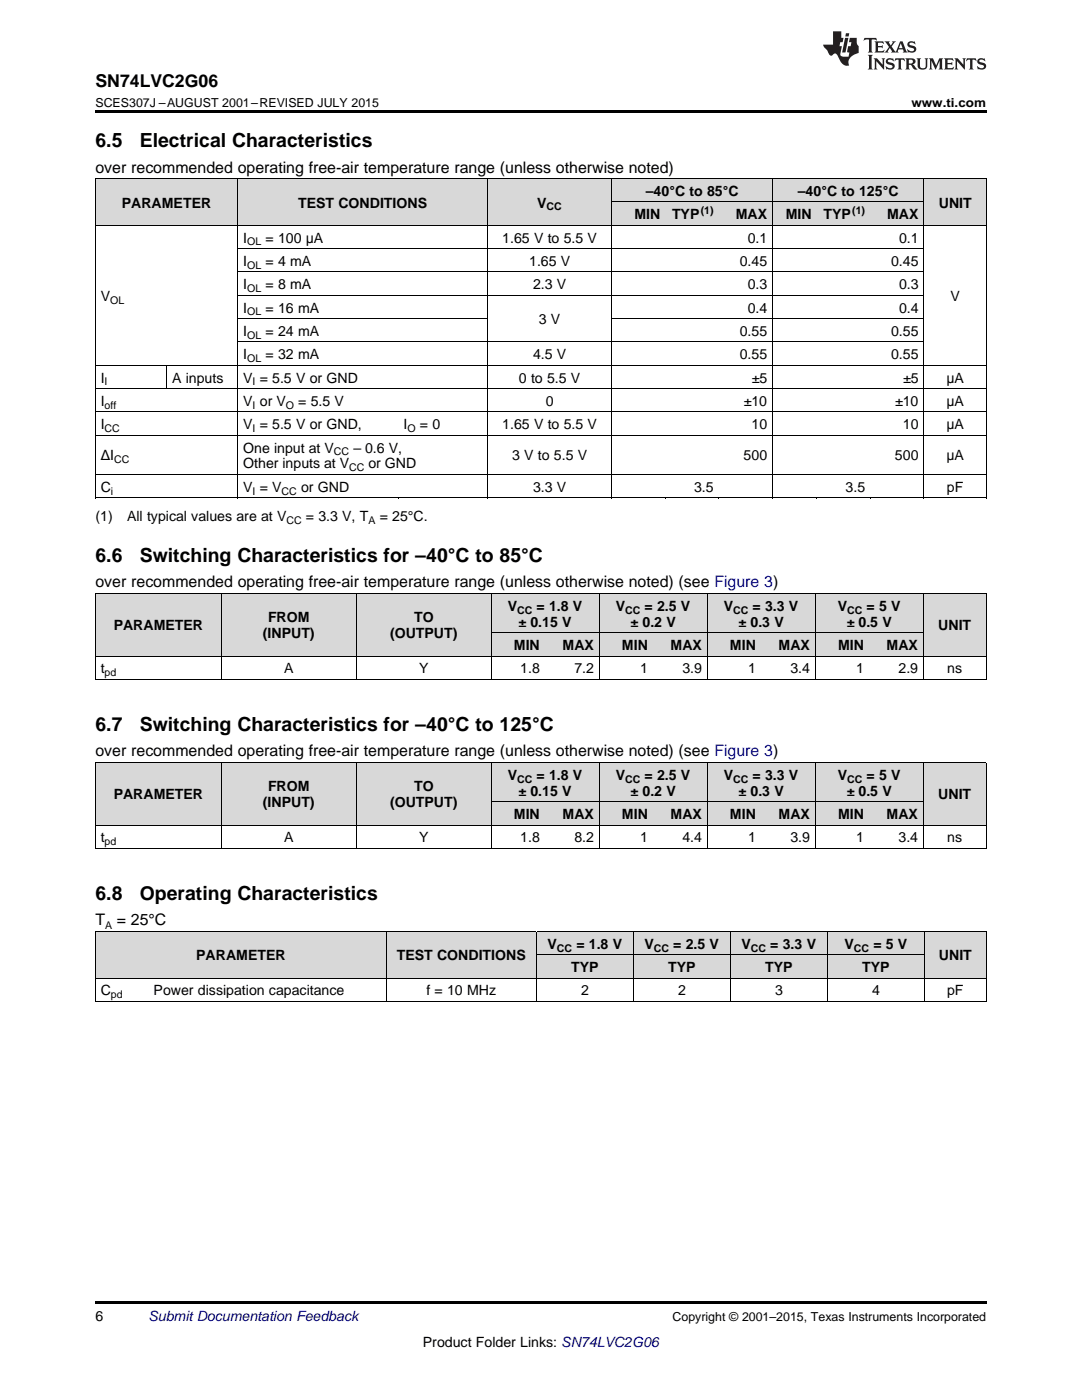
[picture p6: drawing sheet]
<svg xmlns="http://www.w3.org/2000/svg" width="216mm" height="279mm" viewBox="0 0 216 279" stroke-linecap="round" stroke-linejoin="round" font-family="sans-serif">
<g fill="#d8d8d8">
<path d="M19 185.9h10.6v9.4h-10.6z"/>
<path d="M29.6 185.9h47.5v9.4h-47.5z"/>
<path d="M77.1 185.9h30v9.4h-30z"/>
<path d="M107.1 190.6h19.3v4.7h-19.3z"/>
<path d="M126.4 190.6h19.4v4.7h-19.4z"/>
<path d="M145.8 190.6h19.3v4.7h-19.3z"/>
<path d="M165.1 190.6h19.4v4.7h-19.4z"/>
<path d="M184.5 185.9h12.3v9.4h-12.3z"/>
<path d="M107.1 185.9h19.3v4.7h-19.3z"/>
<path d="M126.4 185.9h19.4v4.7h-19.4z"/>
<path d="M145.8 185.9h19.3v4.7h-19.3z"/>
<path d="M165.1 185.9h19.4v4.7h-19.4z"/>
<path d="M19 152.2h25.2v12.5h-25.2z"/>
<path d="M44.2 152.2h26.9v12.5h-26.9z"/>
<path d="M71.1 152.2h26.9v12.5h-26.9z"/>
<path d="M98 160.1h10.8v4.6h-10.8z"/>
<path d="M108.8 160.1h10.8v4.6h-10.8z"/>
<path d="M119.6 160.1h10.8v4.6h-10.8z"/>
<path d="M130.4 160.1h10.7v4.6h-10.7z"/>
<path d="M141.1 160.1h10.8v4.6h-10.8z"/>
<path d="M151.9 160.1h10.8v4.6h-10.8z"/>
<path d="M162.7 160.1h10.8v4.6h-10.8z"/>
<path d="M173.5 160.1h10.8v4.6h-10.8z"/>
<path d="M184.3 152.2h12.5v12.5h-12.5z"/>
<path d="M98 152.2h10.8v7.9h-10.8z"/>
<path d="M108.8 152.2h10.8v7.9h-10.8z"/>
<path d="M119.6 152.2h10.8v7.9h-10.8z"/>
<path d="M130.4 152.2h10.7v7.9h-10.7z"/>
<path d="M141.1 152.2h10.8v7.9h-10.8z"/>
<path d="M151.9 152.2h10.8v7.9h-10.8z"/>
<path d="M162.7 152.2h10.8v7.9h-10.8z"/>
<path d="M173.5 152.2h10.8v7.9h-10.8z"/>
<path d="M19 118.5h25.2v12.5h-25.2z"/>
<path d="M44.2 118.5h26.9v12.5h-26.9z"/>
<path d="M71.1 118.5h26.9v12.5h-26.9z"/>
<path d="M98 126.3h10.8v4.7h-10.8z"/>
<path d="M108.8 126.3h10.8v4.7h-10.8z"/>
<path d="M119.6 126.3h10.8v4.7h-10.8z"/>
<path d="M130.4 126.3h10.7v4.7h-10.7z"/>
<path d="M141.1 126.3h10.8v4.7h-10.8z"/>
<path d="M151.9 126.3h10.8v4.7h-10.8z"/>
<path d="M162.7 126.3h10.8v4.7h-10.8z"/>
<path d="M173.5 126.3h10.8v4.7h-10.8z"/>
<path d="M184.3 118.5h12.5v12.5h-12.5z"/>
<path d="M98 118.5h10.8v7.8h-10.8z"/>
<path d="M108.8 118.5h10.8v7.8h-10.8z"/>
<path d="M119.6 118.5h10.8v7.8h-10.8z"/>
<path d="M130.4 118.5h10.7v7.8h-10.7z"/>
<path d="M141.1 118.5h10.8v7.8h-10.8z"/>
<path d="M151.9 118.5h10.8v7.8h-10.8z"/>
<path d="M162.7 118.5h10.8v7.8h-10.8z"/>
<path d="M173.5 118.5h10.8v7.8h-10.8z"/>
<path d="M19 35.7h14.3v9.3h-14.3z"/>
<path d="M33.3 35.7h14.2v9.3h-14.2z"/>
<path d="M47.5 35.7h32v9.3h-32z"/>
<path d="M79.5 35.7h17.8v9.3h-17.8z"/>
<path d="M97.3 35.7h24.9v9.3h-24.9z"/>
<path d="M122.2 40.4h10.6v4.6h-10.6z"/>
<path d="M132.8 40.4h10.7v4.6h-10.7z"/>
<path d="M143.5 40.4h10.7v4.6h-10.7z"/>
<path d="M154.2 40.4h8.9v4.6h-8.9z"/>
<path d="M163.1 40.4h10.6v4.6h-10.6z"/>
<path d="M173.7 40.4h10.7v4.6h-10.7z"/>
<path d="M184.4 35.7h12.4v9.3h-12.4z"/>
<path d="M122.2 35.7h10.6v4.7h-10.6z"/>
<path d="M132.8 35.7h10.7v4.7h-10.7z"/>
<path d="M143.5 35.7h10.7v4.7h-10.7z"/>
<path d="M154.2 35.7h8.9v4.7h-8.9z"/>
<path d="M163.1 35.7h10.6v4.7h-10.6z"/>
<path d="M173.7 35.7h10.7v4.7h-10.7z"/>
</g>
<g fill="#000">
<path d="M19 22h177.8v.5h-177.8zM19 99.4h.2zM47.4 99.4h.1zM79.4 99.4h.1zM97.2 99.4h.1zM122.1 99.4h.1zM132.7 99.4h.1zM143.4 99.4h.1zM154.1 99.4h.1zM162.9 99.4h.2zM173.6 99.4h.1zM184.3 99.4h.1z"/>
<path d="M196.7 99.4h.1zM19 135.6h.2zM71 135.6h.1zM97.9 135.6h.1zM108.7 135.6h.1zM119.5 135.6h.1zM130.3 135.6h.1zM141 135.6h.1zM151.8 135.6h.1zM162.6 135.6h.1zM173.4 135.6h.1zM184.1 135.6h.2z"/>
<path d="M196.7 135.6h.1zM19 259.7h177.8v.5h-177.8z"/>
</g>
<g fill="none" stroke="#000" stroke-width=".2">
<path d="M19 35.6l177.8 .1v63.7M19.1 35.7v63.7M47.4 35.7v63.7M97.2 35.7v63.7M122.1 35.7v63.7M154.1 35.7v63.7M184.3 35.7v63.7M19 45h177.8M47.5 58.9h136.9M47.5 54.3h136.9M47.5 49.6h136.9M122.2 40.3h62.2"/>
<path d="M19 77.6h177.8M19 72.9h177.8M33.2 72.9v4.7M47.5 68.2h136.9M47.5 63.6h49.8M122.2 63.6h62.2M19 99.4h177.8M19 94.7h177.8M19 86.9h177.8M19 82.2h177.8M19 118.4h177.8M19.1 118.5v17.1"/>
<path d="M44.1 118.5v17.1M71.1 118.5v17.1M98 118.5v17.1M119.5 118.5v17.1M141.1 118.5v17.1M162.6 118.5v17.1M184.2 118.5v17.1M196.8 118.5v17.1M19 135.6h177.8M19 130.9h177.8M98 126.3h86.2M19 152.2h177.8"/>
<path d="M19.1 152.2v17.2M44.1 152.2v17.2M71.1 152.2v17.2M98 152.2v17.2M119.5 152.2v17.2M141.1 152.2v17.2M162.6 152.2v17.2M184.2 152.2v17.2M196.8 152.2v17.2M19 169.3h177.8M19 164.7h177.8M98 160h86.2"/>
<path d="M19 199.9h177.8M19 195.2h177.8M19 185.9h177.8M19.1 185.9v14M77.1 185.9v14M107 185.9v14M107.1 190.6h77.4M126.3 185.9v14M145.7 185.9v14M165.1 185.9v14M184.4 185.9v14M196.8 185.9v14"/>
</g>
<g fill="#231f20">
<path d="M172.5 7.6l-.1 .5 .4-.2h.6v.1v2.1l-.2 .4h.9l-.2-.4v-2.1l.1-.1h.5l.5 .2-.2-.5zM174.5 8.3l.2 .3v1.5l-.2 .4h1.8l.2-.6a1.04 1.04 0 0 1-1.3 .2v-.7h.6l.3 .2v-.6l-.3 .2h-.6v-.6l.8-.1 .4 .3-.2-.5zM176.5 8.3l.9 1.1-.9 1.1h.8l-.2-.2 .4-.7 .5 .7-.2 .2h1.5l-.2-.2 .2-.4h.9l.1 .4-.2 .2h1l-.3-.3-.7-1.9h-.5l-.9 2-.8-1 .9-1h-.8l.1 .3-.4 .5-.3-.6 .1-.2zM179.7 8.6l.4 1h-.7zM181.3 8.4a.63 .63 0 0 0-.2 .7 .63 .63 0 0 0 .6 .4l.6 .2 .1 .2a.75 .75 0 0 1-.7 .4 .75 .75 0 0 1-.6-.5l.1 .7 .1-.1a1.11 1.11 0 0 0 1.5-.6 1.13 1.13 0 0 0-1.2-.8l-.1-.4a1.04 1.04 0 0 1 1.2 .2l-.2-.5-.2 .1-.4-.2zM173.2 10.9l.2 .4v2.2l-.2 .4h1l-.3-.4v-2.2l.3-.4zM174.3 11.6l.3 .4v1.5l-.3 .4h.8l-.2-.4v-1.3l1.5 1.7v-1.9l.2-.4h-.7l.2 .4v.9l-1.1-1.3zM177 11.8a.62 .62 0 0 0-.2 .7 .62 .62 0 0 0 .6 .4l.6 .1 .1 .3a.76 .76 0 0 1-.7 .3 .76 .76 0 0 1-.7-.4l.2 .7 .1-.1a1.11 1.11 0 0 0 1.5-.6 1.13 1.13 0 0 0-1.2-.8l-.1-.4a1.04 1.04 0 0 1 1.2 .2l-.2-.6-.2 .1-.5-.1zM178.7 11.6l-.2 .6a.61 .61 0 0 1 .8-.3v1.6l-.2 .4h.9l-.2-.4v-1.6a.63 .63 0 0 1 .7 .3l-.1-.6zM180.6 11.6l.3 .4v1.5l-.3 .4h1l-.2-.2-.1-.8 .6 .2a.76 .76 0 0 0 1.2 .7l-1-1a.58 .58 0 0 0 .6-.5 .58 .58 0 0 0-.5-.6zM181.4 11.9h.1a.45 .45 0 0 1 .5 .1 .45 .45 0 0 1 .1 .5l-.8 .2zM182.9 11.6l.2 .2a2.17 2.17 0 0 0 .3 1.9 .99 .99 0 0 0 1.6-.6v-1.1l.2-.4h-.7l.2 .2a1.92 1.92 0 0 1-.2 1.8 .6 .6 0 0 1-.9-.5v-1.1l.2-.4zM185.4 11.6l.2 .4v1.5l-.2 .4h.7l-.2-.4v-1.4l.8 1.8 .8-1.8v1.4l-.2 .4h.9l-.2-.4v-1.5l.2-.4h-.8l-.6 1.5-.6-1.5zM188.4 11.6l.2 .4v1.5l-.2 .4h1.8l.1-.6a1.04 1.04 0 0 1-1.2 .1v-.6h.5l.4 .2v-.6l-.4 .2h-.5v-.7h.8l.3 .3-.1-.6zM190.5 11.6l.2 .4v1.5l-.2 .4h.7l-.2-.4v-1.3l1.5 1.7v-1.9l.2-.4h-.7l.2 .4v.9l-1.1-1.3zM192.9 11.6l-.1 .6a.61 .61 0 0 1 .7-.3l.1 1.6-.3 .4h1l-.3-.4 .1-1.6a.63 .63 0 0 1 .7 .3l-.1-.6zM195.2 11.8a.62 .62 0 0 0-.2 .7 .62 .62 0 0 0 .6 .4l.6 .1 .1 .3a.76 .76 0 0 1-.7 .3 .76 .76 0 0 1-.6-.4l.1 .7 .1-.1a1.11 1.11 0 0 0 1.6-.6 1.13 1.13 0 0 0-1.3-.8l-.1-.4a1.04 1.04 0 0 1 1.2 .2l-.1-.6-.2 .1-.5-.1z"/>
<path d="M166.2 6.3v2.6h-1.9v.4l.8 .9a.91 .91 0 0 0 1 .8 .56 .56 0 0 1 .5-.3 .56 .56 0 0 1 .5 .3l.4 .8a1.53 1.53 0 0 0 1.9 1.2 1.54 1.54 0 0 1 1-2.1l.9-.3v-1.4a1.52 1.52 0 0 1-.4-1.6h-1.3l-.2 .8h.5l-.2 .8h-.5l-.1 1v.2l.4 .1-.2 .8a1.93 1.93 0 0 1-1.6-.3l.3-1.8h-.5l.2-.8h.4l.2-.8h-.4v-1.3zM168.6 7.6l-.6 2.9h.7l.6-2.9zM168.8 6.6l-.1 .7h.6l.2-.7z"/>
</g>
<g font-size="3.9">
<text x="19" y="29.3">6.5</text>
<text x="27.9" y="29.3">Electrical Characteristics</text>
<text x="19" y="112.1">6.6</text>
<text x="27.9" y="112.1">Switching Characteristics for –40°C to 85°C</text>
<text x="19" y="145.8">6.7</text>
<text x="27.9" y="145.8">Switching Characteristics for –40°C to 125°C</text>
<text x="19" y="179.5">6.8</text>
<text x="27.9" y="179.5">Operating Characteristics</text>
</g>
<text font-size="3.5" x="19" y="17.3">SN74LVC2G06</text>
<g font-size="3.2">
<text x="19" y="34.4">over recommended operating free-air temperature range (unless otherwise noted)</text>
<text x="19" y="117.2">over recommended operating free-air temperature range (unless otherwise noted) (see Figure 3)</text>
<text x="19" y="151">over recommended operating free-air temperature range (unless otherwise noted) (see Figure 3)</text>
<text x="19" y="184.7">T</text>
<text x="23.3" y="184.7">= 25°C</text>
</g>
<g font-size="2.8">
<text x="24.3" y="41.4">PARAMETER</text>
<text x="59.5" y="41.4">TEST CONDITIONS</text>
<text x="107.2" y="41.4">V</text>
<text x="128.9" y="39.1">–40</text>
<text x="133.6" y="39.1">°C to 85</text>
<text x="144.2" y="39.1">°C</text>
<text x="159.2" y="39.1">–40</text>
<text x="163.9" y="39.1">°C to 125°C</text>
<text x="187.3" y="41.4">UNIT</text>
<text x="126.6" y="43.7">MIN</text>
<text x="134.1" y="43.7">TYP</text>
<text x="146.8" y="43.7">MAX</text>
<text x="156.8" y="43.7">MIN</text>
<text x="164.3" y="43.7">TYP</text>
<text x="177" y="43.7">MAX</text>
<text x="48.5" y="48.4">I</text>
<text x="48.5" y="53.1">I</text>
<text x="53" y="48.4">= 100 μA</text>
<text x="53" y="53.1">= 4 mA</text>
<text x="100.2" y="48.4">1.65 V to 5.5 V</text>
<text x="105.6" y="53.1">1.65 V</text>
<text x="147.6" y="53.1">0.45</text>
<text x="149.2" y="48.4">0.1</text>
<text x="177.8" y="53.1">0.45</text>
<text x="179.4" y="48.4">0.1</text>
<text x="48.5" y="57.7">I</text>
<text x="53" y="57.7">= 8 mA</text>
<text x="106.4" y="57.7">2.3 V</text>
<text x="149.2" y="57.7">0.3</text>
<text x="179.4" y="57.7">0.3</text>
<text x="20.1" y="60">V</text>
<text x="48.5" y="62.4">I</text>
<text x="53" y="62.4">= 16 mA</text>
<text x="107.5" y="64.7">3 V</text>
<text x="149.2" y="62.4">0.4</text>
<text x="179.4" y="62.4">0.4</text>
<text x="189.7" y="60">V</text>
<text x="48.5" y="67">I</text>
<text x="48.5" y="71.7">I</text>
<text x="53" y="67">= 24 mA</text>
<text x="53" y="71.7">= 32 mA</text>
<text x="106.4" y="71.7">4.5 V</text>
<text x="147.6" y="67">0.55</text>
<text x="147.6" y="71.7">0.55</text>
<text x="177.8" y="67">0.55</text>
<text x="177.8" y="71.7">0.55</text>
<text x="20.1" y="76.3">I</text>
<text x="34.3" y="76.3">A inputs</text>
<text x="48.5" y="76.3">V = 5.5 V or GND</text>
<text x="103.5" y="76.3">0 to 5.5 V</text>
<text x="150" y="76.3">±5</text>
<text x="180.2" y="76.3">±5</text>
<text x="188.8" y="76.3">μA</text>
<text x="20.1" y="81">I</text>
<text x="48.5" y="81">V or V</text>
<text x="59.5" y="81">= 5.5 V</text>
<text x="108.9" y="81">0</text>
<text x="148.4" y="81">±10</text>
<text x="178.6" y="81">±10</text>
<text x="188.8" y="81">μA</text>
<text x="20.1" y="85.7">I</text>
<text x="48.5" y="85.7">V = 5.5 V or GND,</text>
<text x="80.5" y="85.7">I</text>
<text x="83.8" y="85.7">= 0</text>
<text x="100.2" y="85.7">1.65 V to 5.5 V</text>
<text x="150" y="85.7">10</text>
<text x="180.2" y="85.7">10</text>
<text x="188.8" y="85.7">μA</text>
<text x="20.1" y="91.9">ΔI</text>
<text x="48.5" y="90.3">One input at V</text>
<text x="48.5" y="93.5">Other inputs at V</text>
<text x="70.5" y="90.3">– 0.6 V,</text>
<text x="73.5" y="93.5">or GND</text>
<text x="102.2" y="91.9">3 V to 5.5 V</text>
<text x="148.4" y="91.9">500</text>
<text x="178.6" y="91.9">500</text>
<text x="188.8" y="91.9">μA</text>
<text x="20.1" y="98.1">C</text>
<text x="48.5" y="98.1">V = V</text>
<text x="60.1" y="98.1">or GND</text>
<text x="106.4" y="98.1">3.3 V</text>
<text x="138.5" y="98.1">3.5</text>
<text x="168.7" y="98.1">3.5</text>
<text x="188.9" y="98.1">pF</text>
<text x="19" y="104">(1)</text>
<text x="25.4" y="104">All typical values are at V</text>
<text x="61" y="104">= 3.3 V, T</text>
<text x="75.8" y="104">= 25°C.</text>
<text x="22.7" y="125.8">PARAMETER</text>
<text x="53.5" y="124.2">FROM</text>
<text x="82.6" y="124.2">TO</text>
<text x="101.3" y="121.9">V</text>
<text x="103.5" y="125.1">± 0.15 V</text>
<text x="107.1" y="121.9">=</text>
<text x="109.6" y="121.9">1.8 V</text>
<text x="122.9" y="121.9">V</text>
<text x="125.8" y="125.1">± 0.2 V</text>
<text x="128.6" y="121.9">=</text>
<text x="131.1" y="121.9">2.5 V</text>
<text x="144.4" y="121.9">V</text>
<text x="147.4" y="125.1">± 0.3 V</text>
<text x="150.2" y="121.9">=</text>
<text x="152.7" y="121.9">3.3 V</text>
<text x="167.2" y="121.9">V</text>
<text x="168.9" y="125.1">± 0.5 V</text>
<text x="172.9" y="121.9">= 5 V</text>
<text x="187.2" y="125.8">UNIT</text>
<text x="52.5" y="127.4">(INPUT)</text>
<text x="77.8" y="127.4">(OUTPUT)</text>
<text x="102.6" y="129.7">MIN</text>
<text x="112.3" y="129.7">MAX</text>
<text x="124.1" y="129.7">MIN</text>
<text x="133.8" y="129.7">MAX</text>
<text x="145.7" y="129.7">MIN</text>
<text x="155.4" y="129.7">MAX</text>
<text x="167.2" y="129.7">MIN</text>
<text x="176.9" y="129.7">MAX</text>
<text x="20.1" y="134.4">t</text>
<text x="56.7" y="134.4">A</text>
<text x="83.6" y="134.4">Y</text>
<text x="103.8" y="134.4">1.8</text>
<text x="114.6" y="134.4">7.2</text>
<text x="127.7" y="134.4">1</text>
<text x="136.2" y="134.4">3.9</text>
<text x="149.3" y="134.4">1</text>
<text x="157.7" y="134.4">3.4</text>
<text x="170.8" y="134.4">1</text>
<text x="179.3" y="134.4">2.9</text>
<text x="189" y="134.4">ns</text>
<text x="101.3" y="155.6">V</text>
<text x="107.1" y="155.6">=</text>
<text x="109.6" y="155.6">1.8 V</text>
<text x="122.9" y="155.6">V</text>
<text x="128.6" y="155.6">=</text>
<text x="131.1" y="155.6">2.5 V</text>
<text x="144.4" y="155.6">V</text>
<text x="150.2" y="155.6">=</text>
<text x="152.7" y="155.6">3.3 V</text>
<text x="167.2" y="155.6">V</text>
<text x="172.9" y="155.6">= 5 V</text>
<text x="22.7" y="159.5">PARAMETER</text>
<text x="52.5" y="161.1">(INPUT)</text>
<text x="53.5" y="157.9">FROM</text>
<text x="77.8" y="161.1">(OUTPUT)</text>
<text x="82.6" y="157.9">TO</text>
<text x="103.5" y="158.8">± 0.15 V</text>
<text x="125.8" y="158.8">± 0.2 V</text>
<text x="147.4" y="158.8">± 0.3 V</text>
<text x="168.9" y="158.8">± 0.5 V</text>
<text x="187.2" y="159.5">UNIT</text>
<text x="102.6" y="163.4">MIN</text>
<text x="112.3" y="163.4">MAX</text>
<text x="124.1" y="163.4">MIN</text>
<text x="133.8" y="163.4">MAX</text>
<text x="145.7" y="163.4">MIN</text>
<text x="155.4" y="163.4">MAX</text>
<text x="167.2" y="163.4">MIN</text>
<text x="176.9" y="163.4">MAX</text>
<text x="20.1" y="168.1">t</text>
<text x="56.7" y="168.1">A</text>
<text x="83.6" y="168.1">Y</text>
<text x="103.8" y="168.1">1.8</text>
<text x="114.6" y="168.1">8.2</text>
<text x="127.7" y="168.1">1</text>
<text x="136.2" y="168.1">4.4</text>
<text x="149.3" y="168.1">1</text>
<text x="157.7" y="168.1">3.9</text>
<text x="170.8" y="168.1">1</text>
<text x="179.3" y="168.1">3.4</text>
<text x="189" y="168.1">ns</text>
<text x="39.2" y="191.7">PARAMETER</text>
<text x="79.2" y="191.7">TEST CONDITIONS</text>
<text x="109.3" y="189.3">V</text>
<text x="115" y="189.3">= 1.8 V</text>
<text x="128.6" y="189.3">V</text>
<text x="134.3" y="189.3">= 2.5 V</text>
<text x="148" y="189.3">V</text>
<text x="153.7" y="189.3">= 3.3 V</text>
<text x="168.5" y="189.3">V</text>
<text x="174.3" y="189.3">= 5 V</text>
<text x="187.4" y="191.7">UNIT</text>
<text x="114" y="194">TYP</text>
<text x="133.3" y="194">TYP</text>
<text x="152.7" y="194">TYP</text>
<text x="172" y="194">TYP</text>
<text x="20.1" y="198.6">C</text>
<text x="30.7" y="198.6">Power dissipation capacitance</text>
<text x="85.1" y="198.6">f = 10 MHz</text>
<text x="116" y="198.6">2</text>
<text x="135.3" y="198.6">2</text>
<text x="154.7" y="198.6">3</text>
<text x="174" y="198.6">4</text>
<text x="189" y="198.6">pF</text>
<text x="19" y="263.6">6</text>
<text x="84.4" y="268.9">Product Folder Links: SN74LVC2G06</text>
</g>
<text font-size="2.8" fill="#0000c8" x="29.6" y="263.6">Submit Documentation Feedback</text>
<g font-size="2.5">
<text x="19" y="21.4">SCES307J –AUGUST 2001–REVISED JULY 2015</text>
<text x="181.9" y="21.4">www.ti.com</text>
<text x="134.2" y="263.6">Copyright © 2001–2015, Texas Instruments Incorporated</text>
</g>
<g font-size="2.1">
<text x="109.1" y="42">CC</text>
<text x="139.8" y="42.6">(1)</text>
<text x="170" y="42.6">(1)</text>
<text x="49.3" y="49">OL</text>
<text x="49.3" y="53.6">OL</text>
<text x="49.3" y="58.3">OL</text>
<text x="22" y="60.6">OL</text>
<text x="49.3" y="62.9">OL</text>
<text x="49.3" y="67.6">OL</text>
<text x="20.9" y="76.9">I</text>
<text x="49.3" y="72.2">OL</text>
<text x="50.4" y="76.9">I</text>
<text x="20.9" y="81.6">off</text>
<text x="50.4" y="81.6">I</text>
<text x="57" y="81.6">O</text>
<text x="20.9" y="86.2">CC</text>
<text x="50.4" y="86.2">I</text>
<text x="81.3" y="86.2">O</text>
<text x="22.8" y="92.5">CC</text>
<text x="66.6" y="90.9">CC</text>
<text x="69.7" y="94.1">CC</text>
<text x="22.1" y="98.7">i</text>
<text x="50.4" y="98.7">I</text>
<text x="56.2" y="98.7">CC</text>
<text x="57.1" y="104.6">CC</text>
<text x="73.5" y="104.6">A</text>
<text x="103.2" y="122.4">CC</text>
<text x="124.7" y="122.4">CC</text>
<text x="146.3" y="122.4">CC</text>
<text x="169.1" y="122.4">CC</text>
<text x="20.9" y="134.9">pd</text>
<text x="103.2" y="156.2">CC</text>
<text x="124.7" y="156.2">CC</text>
<text x="146.3" y="156.2">CC</text>
<text x="169.1" y="156.2">CC</text>
<text x="20.9" y="168.7">pd</text>
<text x="21" y="185.3">A</text>
<text x="111.1" y="189.9">CC</text>
<text x="130.5" y="189.9">CC</text>
<text x="149.8" y="189.9">CC</text>
<text x="170.4" y="189.9">CC</text>
<text x="22.1" y="199.2">pd</text>
</g>
</svg>
